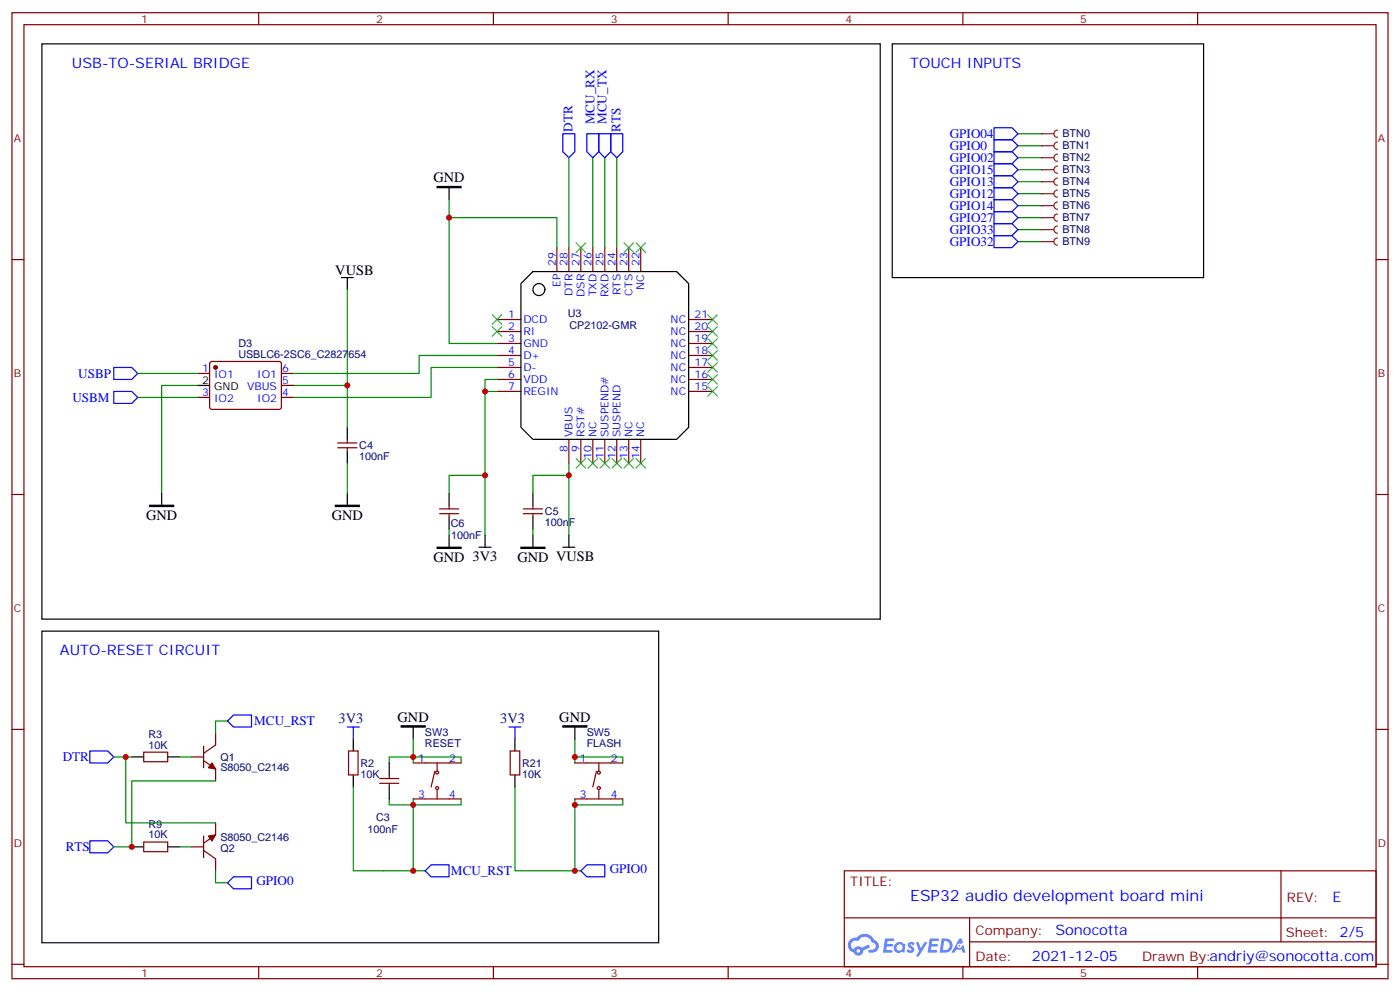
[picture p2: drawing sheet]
<svg xmlns="http://www.w3.org/2000/svg" width="412mm" height="292mm" viewBox="0 0 412 292" stroke-linecap="round" stroke-linejoin="round" font-family="sans-serif">
<g fill="none" stroke="#870000" stroke-width=".35">
<path d="M3.5 3.7h405.4v284.4h-405.4zM7.1 7.3h398.2v277.3h-398.2zM76.2 3.7v3.6M145.3 3.7v3.6M214.5 3.7v3.6M283.6 3.7v3.6M352.8 3.7v3.6M3.5 76.4h3.6M405.3 76.4h3.6M3.5 145.6h3.6M405.3 145.6h3.6M3.5 214.7h3.6"/>
<path d="M405.3 214.7h3.6M248.7 256.3h156.6v28.3h-156.6zM377.3 256.4v20.8M248.7 270.2h156.5M285.6 277.2h119.6M285.6 270.2v14.1M3.5 283.8h3.6M76.2 284.6v3.5M145.3 284.6v3.5M214.5 284.6v3.5M283.6 284.6v3.5M352.8 284.6v3.5"/>
<path d="M405.3 283.8h3.6"/>
</g>
<g fill="#5487ff">
<path d="M267.7 277.5a1.22 1.22 0 0 1 1.7 .3l-.4 .5a.47 .47 0 0 0-.3-.4 .47 .47 0 0 0-.5 .2l.1 .3a1.14 1.14 0 0 1 .8 1.7 1.14 1.14 0 0 1-1.9 0l-.2-.2 .5-.5 .7 .4a.29 .29 0 0 0 .3-.3 .29 .29 0 0 0-.2-.3 1.04 1.04 0 0 1-.6-1.7z"/>
<path d="M260.7 276.3h2.4l.3 .1-.2 .5-1.8 .1-.1 .9h1.5l.3 .3-.3 .4h-1.6l-.2 1.1h1.7l.2 .3-.2 .4h-2.6z"/>
<path d="M273.8 276.3h2.4l.3 .1-.1 .5-1.8 .1-.2 .9h1.6l.3 .3-.4 .4h-1.6l-.1 1.1h1.7l.2 .3-.2 .4h-2.6z"/>
<path d="M282.6 276.3h.7l.3 1.2-.6 .3a.69 .69 0 0 0-1 .3 .69 .69 0 0 0 .4 1 .69 .69 0 0 0 .9-.6l.5-.3 .6 2.2h-.8l-.2-.9h-1.8l-.5 .9h-.8z"/>
<path d="M269.8 277.3h.8l.6 1.9 1.1-1.9h.9l-2.6 4.2h-.8l.9-1.5z"/>
<path d="M277.4 276.3l-.6 4.1h1.3a2.11 2.11 0 0 0 2.5-2.1 2.11 2.11 0 0 0-2.5-2zM278.1 277a1.39 1.39 0 0 1 1.7 1.4 1.39 1.39 0 0 1-1.8 1.3h-.3z"/>
<path d="M263.7 277.9a1.54 1.54 0 0 0-.1 2.1 1.54 1.54 0 0 0 2.2 .2l.6 .2 .3-2.3-.2-.2-.4-.1a1.49 1.49 0 0 0-2.4 .1zM264 278.9a.94 .94 0 0 1 1.8 0 .94 .94 0 0 1-1.8 0z"/>
<path d="M250.4 276.6a2.18 2.18 0 0 0 1.1 3.8 1.44 1.44 0 0 0 1.6 .9 1.44 1.44 0 0 0 1.2-1.5l2-1-.5-.7-1.9 .9a1.47 1.47 0 0 0-2.4 .5 1.39 1.39 0 0 1-.7-2 1.39 1.39 0 0 1 2-.5 2.12 2.12 0 0 1 2.2-1.3 2.12 2.12 0 0 1 1.9 1.7 1.14 1.14 0 0 1 1.1 1.4 1.14 1.14 0 0 1-1.7 .8 .43 .43 0 0 0-.5 .3 .43 .43 0 0 0 .4 .5 1.98 1.98 0 0 0 2.5-1.2 1.98 1.98 0 0 0-1.2-2.5 3.1 3.1 0 0 0-5.3-.7l-.9 .1zM252.3 279.9a.55 .55 0 0 1 1.1 0 .55 .55 0 0 1-1.1 0z"/>
<circle cx="282.6" cy="278.4" r=".26"/>
</g>
<g fill="none" stroke="#870000" stroke-width=".35">
<path d="M164 72.9v7M167.6 72.9v7M171.1 72.9v7M174.6 72.9v7M178.2 72.9v7M181.7 72.9v7M185.2 72.9v7M188.7 72.9v7M146.4 94.1h7.1M146.4 97.6h7.1M202.8 94.1h7.1M202.8 97.6h7.1"/>
<path d="M146.4 101.1h7.1M146.4 104.6h7.1M146.4 108.2h7.1M146.4 111.7h7.1M146.4 115.2h7.1M202.8 101.1h7.1M202.8 104.6h7.1M202.8 108.2h7.1M202.8 111.7h7.1M202.8 115.2h7.1M99.5 131.8h5.6M99.5 130.4h5.6"/>
<path d="M102.3 129.3v1.1M102.3 131.8v1.1M167.6 129.3v7.1M171.1 129.3v7.1M174.6 129.3v7.1M178.2 129.3v7.1M181.7 129.3v7.1M185.2 129.3v7.1M188.7 129.3v7.1M129.5 151.2h5.6M129.5 149.8h5.6M132.3 148.7v1.1"/>
<path d="M132.3 151.2v1.1M154.2 151.2h5.6M154.2 149.8h5.6M157 148.7v1.1M157 151.2v1.1M60 219.6v6.4M63.5 215.8v3.5l-3.5 2.5M42.3 221.4h7.1v2.8h-7.1zM56.4 222.8h3.6M60 223.9l3.5 2.4v3.6M42.3 247.9h7.1v2.8h-7.1zM56.4 249.3h3.6"/>
<path d="M60 250.3l3.5 2.5v3.5M60 246.1v6.3M63.5 242.2v3.5l-3.5 2.5"/>
</g>
<g fill="none" stroke="#000" stroke-width=".35">
<path d="M132.3 55.2v3.6M157 79.9h42.3l3.5 3.6v42.3l-3.5 3.5h-42.3l-3.5-3.5v-42.3zM100.5 81.7h3.6M102.3 81.7v3.5M102.3 125.8v3.5M102.3 132.9v3.5M47.6 145.2v3.5M102.3 145.2v3.5M132.3 145.2v3.5M132.3 152.3v3.5M132.3 157.6v3.5M142.9 157.6v3.5"/>
<path d="M157 145.2v3.5M157 152.3v3.5M157 157.6v3.5M167.6 157.6v3.5M141.1 161.1h3.5M165.8 161.1h3.5M38.8 222.8h3.5M49.4 222.8h3.5M38.8 249.3h3.5M49.4 249.3h3.5"/>
<circle cx="158.7" cy="85.2" r="1.76"/>
</g>
<g fill="none" stroke="#008700" stroke-width=".35">
<path d="M299.9 39.4h7M132.3 58.8v42.3h14.1M167.6 46.4v26.5M174.6 46.4v26.5M178.2 46.4v26.5M181.7 46.4v26.5M299.9 42.9h7M299.9 46.4h7M299.9 50h7M299.9 53.5h7M299.9 57h7M132.3 64.1h31.7v8.8"/>
<path d="M299.9 60.5h7M299.9 64.1h7M299.9 67.6h7M299.9 71.1h7M102.3 85.2v28.3h-15.9M54.7 113.5h-7.1v31.7M102.3 113.5v12.3M142.9 115.2h3.5M146.4 111.7h-3.5v45.9M102.3 136.4v8.8M142.9 139.9h-10.6v5.3M167.6 139.9h-10.6v5.3"/>
<path d="M167.6 136.4v21.2M132.3 155.8v1.8M157 155.8v1.8M67 212.2h-3.5v3.6M33.5 222.8h5.3M37 222.8v19.4h26.5M52.9 222.8h3.5M63.5 229.9h-24.7v19.4h-5.3M52.9 249.3h3.5M63.5 256.3v3.6h3.5"/>
</g>
<path d="M128.8 54.9h7v.3h-7zM44.1 148.7h7.1v.4h-7.1zM98.8 148.7h7v.4h-7zM128.8 161.1h7v.3h-7zM153.5 161.1h7v.3h-7z" fill="#000" stroke="#000" stroke-width=".35"/>
<g fill="none" stroke="#3c3" stroke-width=".35">
<path d="M169.7 71.5l2.8 2.8M172.5 71.5l-2.8 2.8M183.8 71.5l2.8 2.8M186.6 71.5l-2.8 2.8M187.3 71.5l2.8 2.8M190.1 71.5l-2.8 2.8M145 96.2l2.8 2.8M145 92.6l2.8 2.9M147.8 96.2l-2.8 2.8M147.8 92.6l-2.8 2.9M208.5 92.6l2.8 2.9M208.5 96.2l2.8 2.8"/>
<path d="M208.5 99.7l2.8 2.8M211.3 92.6l-2.8 2.9M211.3 96.2l-2.8 2.8M211.3 99.7l-2.8 2.8M208.5 103.2l2.8 2.8M208.5 106.8l2.8 2.8M208.5 110.3l2.8 2.8M208.5 113.8l2.8 2.8M211.3 103.2l-2.8 2.8M211.3 106.8l-2.8 2.8M211.3 110.3l-2.8 2.8M211.3 113.8l-2.8 2.8"/>
<path d="M169.7 135l2.8 2.8M172.5 135l-2.8 2.8M173.2 135l2.8 2.8M176 135l-2.8 2.8M176.7 135l2.9 2.8M179.6 135l-2.9 2.8M180.3 135l2.8 2.8M183.1 135l-2.8 2.8M183.8 135l2.8 2.8M186.6 135l-2.8 2.8M187.3 135l2.8 2.8M190.1 135l-2.8 2.8"/>
</g>
<path d="M165.8 39.4h3.5v5.3l-1.7 1.7-1.8-1.7zM172.9 39.4h3.5v5.3l-1.8 1.7-1.7-1.7zM176.4 39.4h3.5v5.3l-1.7 1.7-1.8-1.7zM179.9 39.4h3.5v5.3l-1.7 1.7-1.8-1.7zM67 212.2l1.8-1.7h5.3v3.5h-5.3zM26.5 221.1h5.2l1.8 1.7-1.8 1.8h-5.2zM26.5 247.5h5.2l1.8 1.8-1.8 1.7h-5.2zM67 259.9l1.8-1.8h5.3v3.5h-5.3z" fill="none" stroke="#00f" stroke-width=".35"/>
<g fill="#870000" stroke="#870000" stroke-width=".35">
<path d="M62.4 224.6l1.1 1.7-2.1-.3z"/>
<path d="M61.4 246.1l2.1-.4-1.1 1.8z"/>
</g>
<path d="M306.9 71.1h3.5M311.5 70.1a1.06 1.06 0 0 0-1.1 1 1.06 1.06 0 0 0 1.1 1.1" fill="none" stroke="#8c2424" stroke-width=".35"/>
<circle cx="306.9" cy="71.1" r=".18" fill="#8c2424"/>
<path d="M292.8 37.6h5.3l1.8 1.8-1.8 1.7h-5.3zM292.8 51.7h5.3l1.8 1.8-1.8 1.7h-5.3zM292.8 55.2h5.3l1.8 1.8-1.8 1.8h-5.3zM292.8 58.8h5.3l1.8 1.7-1.8 1.8h-5.3zM292.8 48.2h5.3l1.8 1.8-1.8 1.7h-5.3zM292.8 44.7h5.3l1.8 1.7-1.8 1.8h-5.3zM292.8 41.1h5.3l1.8 1.8-1.8 1.8h-5.3zM292.8 69.4h5.3l1.8 1.7-1.8 1.8h-5.3zM292.8 65.8h5.3l1.8 1.8-1.8 1.8h-5.3zM292.8 62.3h5.3l1.8 1.8-1.8 1.7h-5.3z" fill="none" stroke="#00f" stroke-width=".35"/>
<path d="M306.9 39.4h3.5M311.5 38.3a1.06 1.06 0 0 0-1.1 1.1 1.06 1.06 0 0 0 1.1 1" fill="none" stroke="#8c2424" stroke-width=".35"/>
<circle cx="306.9" cy="39.4" r=".18" fill="#8c2424"/>
<path d="M306.9 67.6h3.5M311.5 66.5a1.06 1.06 0 0 0-1.1 1.1 1.06 1.06 0 0 0 1.1 1.1" fill="none" stroke="#8c2424" stroke-width=".35"/>
<circle cx="306.9" cy="67.6" r=".18" fill="#8c2424"/>
<path d="M306.9 64.1h3.5M311.5 63a1.06 1.06 0 0 0-1.1 1.1 1.06 1.06 0 0 0 1.1 1" fill="none" stroke="#8c2424" stroke-width=".35"/>
<circle cx="306.9" cy="64.1" r=".18" fill="#8c2424"/>
<path d="M311.5 59.5a1.06 1.06 0 0 0-1.1 1 1.06 1.06 0 0 0 1.1 1.1M306.9 60.5h3.5" fill="none" stroke="#8c2424" stroke-width=".35"/>
<circle cx="306.9" cy="60.5" r=".18" fill="#8c2424"/>
<path d="M306.9 57h3.5M311.5 56a1.06 1.06 0 0 0-1.1 1 1.06 1.06 0 0 0 1.1 1.1" fill="none" stroke="#8c2424" stroke-width=".35"/>
<circle cx="306.9" cy="57" r=".18" fill="#8c2424"/>
<path d="M306.9 53.5h3.5M311.5 52.4a1.06 1.06 0 0 0-1.1 1.1 1.06 1.06 0 0 0 1.1 1" fill="none" stroke="#8c2424" stroke-width=".35"/>
<circle cx="306.9" cy="53.5" r=".18" fill="#8c2424"/>
<path d="M306.9 50h3.5M311.5 48.9a1.06 1.06 0 0 0-1.1 1.1 1.06 1.06 0 0 0 1.1 1" fill="none" stroke="#8c2424" stroke-width=".35"/>
<circle cx="306.9" cy="50" r=".18" fill="#8c2424"/>
<path d="M306.9 46.4h3.5M311.5 45.4a1.06 1.06 0 0 0-1.1 1 1.06 1.06 0 0 0 1.1 1.1" fill="none" stroke="#8c2424" stroke-width=".35"/>
<circle cx="306.9" cy="46.4" r=".18" fill="#8c2424"/>
<path d="M306.9 42.9h3.5M311.5 41.8a1.06 1.06 0 0 0-1.1 1.1 1.06 1.06 0 0 0 1.1 1.1" fill="none" stroke="#8c2424" stroke-width=".35"/>
<circle cx="306.9" cy="42.9" r=".18" fill="#8c2424"/>
<g fill="none" stroke="#870000" stroke-width=".35">
<path d="M58.2 109.9h3.5M58.2 117h3.5M62 106.6l.4-.2 20.1 .1 .4 .6-.1 13-.6 .4-20-.1-.5-.6v-12.7zM82.9 109.9h3.5M82.9 117h3.5M82.9 113.5h3.5M102.7 221.1h2.8v7h-2.8zM111.8 230.6h5.7M111.8 229.2h5.7M114.7 228.1v1.1M114.7 230.6v1M121.7 235.2h14.1"/>
<path d="M121.7 224.6h14.1M128.1 227l-1.1 4.6M128.8 224.6v2.4M128.8 232.7v2.5M150.3 221.1h2.8v7h-2.8zM169.3 235.2h14.1M169.3 224.6h14.1M175.7 227l-1.1 4.6M176.4 224.6v2.4M176.4 232.7v2.5"/>
<circle cx="128.8" cy="227.4" r=".44"/>
<circle cx="128.8" cy="232" r=".44"/>
<circle cx="176.4" cy="232" r=".44"/>
<circle cx="176.4" cy="227.4" r=".44"/>
</g>
<circle cx="63.5" cy="108.2" r=".53" fill="#870000" stroke="#870000" stroke-width=".35"/>
<path d="M12.3 12.9h247v169.3h-247zM262.8 12.9h91.7v68.8h-91.7zM58.2 113.5h3.5M12.3 185.8h181.7v91.7h-181.7zM104.1 217.5v3.6M121.7 214v3.5M151.7 217.5v3.6M169.3 214v3.5M104.1 228.1v3.5M114.7 224.6v3.5M114.7 231.6v3.6M151.7 228.1v3.5" fill="none" stroke="#000" stroke-width=".35"/>
<g fill="none" stroke="#008700" stroke-width=".35">
<path d="M40.6 109.9h17.6M40.6 117h17.6M54.7 113.5h3.5M146.4 104.6h-22.9v5.3h-37.1M146.4 108.2h-19.4v8.8h-40.6M121.7 217.5v7.1M169.3 217.5v7.1M104.1 231.6v24.7h17.6v-21.1M114.7 235.2v1.7h21.1v-1.7M114.7 224.6v-1.8h21.1v1.8M151.7 231.6v24.7h17.6M169.3 235.2v21.1h1.8"/>
<path d="M169.3 222.8h14.1v1.8M183.4 235.2v1.7h-14.1M121.7 256.3h3.5"/>
</g>
<path d="M33.5 108.2h5.3l1.8 1.7-1.8 1.8h-5.3zM33.5 115.2h5.3l1.8 1.8-1.8 1.7h-5.3zM102.3 214h3.5M104.1 214v3.5M149.9 214h3.6M151.7 214v3.5M125.2 256.3l1.8-1.7h5.3v3.5h-5.3zM171.1 256.3l1.8-1.7h5.3v3.5h-5.3z" fill="none" stroke="#00f" stroke-width=".35"/>
<path d="M118.2 213.6h7v.4h-7zM165.8 213.6h7.1v.4h-7.1z" fill="#000" stroke="#000" stroke-width=".35"/>
<g fill="#c00">
<circle cx="102.3" cy="113.5" r=".88"/>
<circle cx="167.6" cy="139.9" r=".88"/>
<circle cx="142.9" cy="139.9" r=".88"/>
<circle cx="142.9" cy="115.2" r=".88"/>
<circle cx="132.3" cy="64.1" r=".88"/>
<circle cx="38.8" cy="249.3" r=".88"/>
<circle cx="37" cy="222.8" r=".88"/>
<circle cx="169.3" cy="256.3" r=".88"/>
<circle cx="121.7" cy="256.3" r=".88"/>
<circle cx="121.7" cy="236.9" r=".88"/>
<circle cx="169.3" cy="236.9" r=".88"/>
<circle cx="169.3" cy="222.8" r=".88"/>
<circle cx="121.7" cy="222.8" r=".88"/>
</g>
<text font-size="4.6" fill="#00f" x="268.1" y="265.1">ESP32 audio development board mini</text>
<g font-size="4.2" fill="#00f">
<text x="21.2" y="20">USB-TO-SERIAL BRIDGE</text>
<text x="268.1" y="20">TOUCH INPUTS</text>
<text x="17.6" y="192.8">AUTO-RESET CIRCUIT</text>
<text x="392.5" y="265.6">E</text>
<text x="310.9" y="275.2">Sonocotta</text>
<text x="304" y="283">2021-12-05</text>
</g>
<g font-size="4.2">
<text x="127.7" y="53.7">GND</text>
<text x="98.8" y="81">VUSB</text>
<text x="43" y="153">GND</text>
<text x="97.7" y="153">GND</text>
<text x="127.7" y="165.3">GND 3V3</text>
<text x="152.4" y="165.3">GND VUSB</text>
<text x="117.1" y="212.5">GND</text>
<text x="164.8" y="212.5">GND</text>
</g>
<g font-size="4.2" fill="#000080">
<text x="99.7" y="212.9">3V3</text>
<text x="147.3" y="212.9">3V3</text>
</g>
<g font-size="3.9" fill="#00f">
<text x="168.7" y="38.8" transform="rotate(-90 168.7 38.8)">DTR</text>
<text x="175.1" y="36.6" transform="rotate(-90 175.1 36.6)">MCU_RX</text>
<text x="178.6" y="36.5" transform="rotate(-90 178.6 36.5)">MCU_TX</text>
<text x="182.8" y="38.8" transform="rotate(-90 182.8 38.8)">RTS</text>
<text x="279.8" y="40.6">GPIO04</text>
<text x="279.8" y="47.6">GPIO02</text>
<text x="279.8" y="44.1">GPIO0</text>
<text x="279.8" y="51.2">GPIO15</text>
<text x="279.8" y="54.7">GPIO13</text>
<text x="279.8" y="58.2">GPIO12</text>
<text x="279.8" y="61.8">GPIO14</text>
<text x="279.8" y="65.3">GPIO27</text>
<text x="279.8" y="68.8">GPIO33</text>
<text x="279.8" y="72.3">GPIO32</text>
<text x="23.1" y="111.2">USBP</text>
<text x="21.3" y="118.2">USBM</text>
<text x="74.9" y="213.4">MCU_RST</text>
<text x="18.5" y="224.1">DTR</text>
<text x="19.4" y="250.5">RTS</text>
<text x="132.8" y="257.5">MCU_RST</text>
<text x="179.6" y="257">GPIO0</text>
<text x="75.5" y="260.5">GPIO0</text>
</g>
<g font-size="3.9" fill="#800">
<text x="250.5" y="260.9">TITLE:</text>
<text x="379.1" y="265.6">REV:</text>
<text x="287.4" y="275.1">Company:</text>
<text x="378.7" y="275.7">Sheet: 2/5</text>
<text x="287.4" y="282.8">Date:</text>
<text x="336.4" y="282.9">Drawn By:andriy@sonocotta.com</text>
</g>
<g font-size="3.2" fill="#800">
<text x="41.6" y="6.7">1</text>
<text x="110.8" y="6.7">2</text>
<text x="179.9" y="6.7">3</text>
<text x="249.1" y="6.7">4</text>
<text x="318.2" y="6.7">5</text>
<text x="4.1" y="41.8">A</text>
<text x="405.9" y="41.8">A</text>
<text x="4.1" y="111">B</text>
<text x="405.9" y="111">B</text>
<text x="4.1" y="180.1">C</text>
<text x="405.9" y="180.1">C</text>
<text x="4.1" y="249.3">D</text>
<text x="405.9" y="249.3">D</text>
<text x="41.6" y="287.5">1</text>
<text x="110.8" y="287.5">2</text>
<text x="179.9" y="287.5">3</text>
<text x="249.1" y="287.5">4</text>
<text x="318.2" y="287.5">5</text>
</g>
<g font-size="3.2" fill="#000080">
<text x="313" y="40.4">BTN0</text>
<text x="313" y="47.5">BTN2</text>
<text x="313" y="44">BTN1</text>
<text x="313" y="51">BTN3</text>
<text x="313" y="58.1">BTN5</text>
<text x="313" y="54.6">BTN4</text>
<text x="313" y="65.1">BTN7</text>
<text x="313" y="61.6">BTN6</text>
<text x="313" y="68.7">BTN8</text>
<text x="313" y="72.2">BTN9</text>
<text x="167.2" y="93.4">U3</text>
<text x="167.7" y="96.9">CP2102-GMR</text>
<text x="70.2" y="105.3">USBLC6-2SC6_C2827654</text>
<text x="70.2" y="102.1">D3</text>
<text x="105.8" y="135.5">100nF</text>
<text x="105.8" y="132.3">C4</text>
<text x="132.8" y="155.2">C6</text>
<text x="160.5" y="154.9">100nF</text>
<text x="160.5" y="151.7">C5</text>
<text x="132.9" y="158.7">100nF</text>
<text x="43.8" y="220.3">10K</text>
<text x="43.8" y="217.3">R3</text>
<text x="125.2" y="219.9">RESET</text>
<text x="125.2" y="216.6">SW3</text>
<text x="172.8" y="219.9">FLASH</text>
<text x="172.8" y="216.6">SW5</text>
<text x="64.9" y="227">S8050_C2146</text>
<text x="64.9" y="223.9">Q1</text>
<text x="106.2" y="225.7">R2</text>
<text x="153.8" y="225.7">R21</text>
<text x="106.2" y="228.9">10K</text>
<text x="153.8" y="228.9">10K</text>
<text x="43.8" y="243.7">R9</text>
<text x="108.2" y="245.2">100nF</text>
<text x="110.8" y="241.6">C3</text>
<text x="43.8" y="246.8">10K</text>
<text x="64.9" y="247.5">S8050_C2146</text>
<text x="64.9" y="250.7">Q2</text>
</g>
<g font-size="3.2" fill="#00f">
<text x="163.7" y="78.2" transform="rotate(-90 163.7 78.2)">29</text>
<text x="167.2" y="78.2" transform="rotate(-90 167.2 78.2)">28</text>
<text x="170.7" y="78.2" transform="rotate(-90 170.7 78.2)">27</text>
<text x="174.3" y="78.2" transform="rotate(-90 174.3 78.2)">26</text>
<text x="177.8" y="78.2" transform="rotate(-90 177.8 78.2)">25</text>
<text x="181.3" y="78.2" transform="rotate(-90 181.3 78.2)">24</text>
<text x="184.9" y="78.2" transform="rotate(-90 184.9 78.2)">23</text>
<text x="188.4" y="78.2" transform="rotate(-90 188.4 78.2)">22</text>
<text x="165.1" y="84.6" transform="rotate(-90 165.1 84.6)">EP</text>
<text x="168.6" y="87.3" transform="rotate(-90 168.6 87.3)">DTR</text>
<text x="172.2" y="87.5" transform="rotate(-90 172.2 87.5)">DSR</text>
<text x="175.7" y="87.2" transform="rotate(-90 175.7 87.2)">TXD</text>
<text x="179.2" y="87.5" transform="rotate(-90 179.2 87.5)">RXD</text>
<text x="182.7" y="87" transform="rotate(-90 182.7 87)">RTS</text>
<text x="186.3" y="87" transform="rotate(-90 186.3 87)">CTS</text>
<text x="189.8" y="85.2" transform="rotate(-90 189.8 85.2)">NC</text>
<text x="149.7" y="93.7">1</text>
<text x="154.2" y="95.1">DCD</text>
<text x="197.6" y="95.1">NC</text>
<text x="204.6" y="93.7">21</text>
<text x="149.7" y="97.2">2</text>
<text x="149.7" y="100.8">3</text>
<text x="154.2" y="98.6">RI</text>
<text x="197.6" y="98.6">NC</text>
<text x="204.6" y="100.8">19</text>
<text x="204.6" y="97.2">20</text>
<text x="149.7" y="104.3">4</text>
<text x="149.7" y="107.8">5</text>
<text x="154.2" y="102.2">GND</text>
<text x="154.2" y="105.7">D+</text>
<text x="197.6" y="105.7">NC</text>
<text x="197.6" y="102.2">NC</text>
<text x="204.6" y="107.8">17</text>
<text x="204.6" y="104.3">18</text>
<text x="59.5" y="109.6">1</text>
<text x="63" y="111.3">IO1</text>
<text x="75.7" y="111.3">IO1</text>
<text x="83.1" y="113.1">5</text>
<text x="83.1" y="109.6">6</text>
<text x="149.7" y="111.3">6</text>
<text x="154.2" y="109.2">D-</text>
<text x="154.2" y="112.7">VDD</text>
<text x="197.6" y="112.7">NC</text>
<text x="197.6" y="109.2">NC</text>
<text x="204.6" y="111.3">16</text>
<text x="59.5" y="116.6">3</text>
<text x="63" y="118.4">IO2</text>
<text x="72.8" y="114.9">VBUS</text>
<text x="75.7" y="118.4">IO2</text>
<text x="83.1" y="116.6">4</text>
<text x="149.7" y="114.9">7</text>
<text x="154.2" y="116.3">REGIN</text>
<text x="197.6" y="116.3">NC</text>
<text x="204.6" y="114.9">15</text>
<text x="168.6" y="128.6" transform="rotate(-90 168.6 128.6)">VBUS</text>
<text x="172.2" y="128.6" transform="rotate(-90 172.2 128.6)">RST#</text>
<text x="175.7" y="128.6" transform="rotate(-90 175.7 128.6)">NC</text>
<text x="179.2" y="128.6" transform="rotate(-90 179.2 128.6)">SUSPEND#</text>
<text x="182.7" y="128.6" transform="rotate(-90 182.7 128.6)">SUSPEND</text>
<text x="186.3" y="128.6" transform="rotate(-90 186.3 128.6)">NC</text>
<text x="189.8" y="128.6" transform="rotate(-90 189.8 128.6)">NC</text>
<text x="167.2" y="133.1" transform="rotate(-90 167.2 133.1)">8</text>
<text x="170.7" y="133.1" transform="rotate(-90 170.7 133.1)">9</text>
<text x="174.3" y="135.1" transform="rotate(-90 174.3 135.1)">10</text>
<text x="177.8" y="135.1" transform="rotate(-90 177.8 135.1)">11</text>
<text x="181.3" y="135.1" transform="rotate(-90 181.3 135.1)">12</text>
<text x="184.9" y="135.1" transform="rotate(-90 184.9 135.1)">13</text>
<text x="188.4" y="135.1" transform="rotate(-90 188.4 135.1)">14</text>
<text x="123.2" y="224.2">1</text>
<text x="132.3" y="224.2">2</text>
<text x="170.8" y="224.2">1</text>
<text x="179.9" y="224.2">2</text>
<text x="123.2" y="234.8">3</text>
<text x="132.3" y="234.8">4</text>
<text x="170.8" y="234.8">3</text>
<text x="179.9" y="234.8">4</text>
</g>
<g font-size="3.2">
<text x="59.5" y="113.1">2</text>
<text x="63" y="114.9">GND</text>
</g>
</svg>
